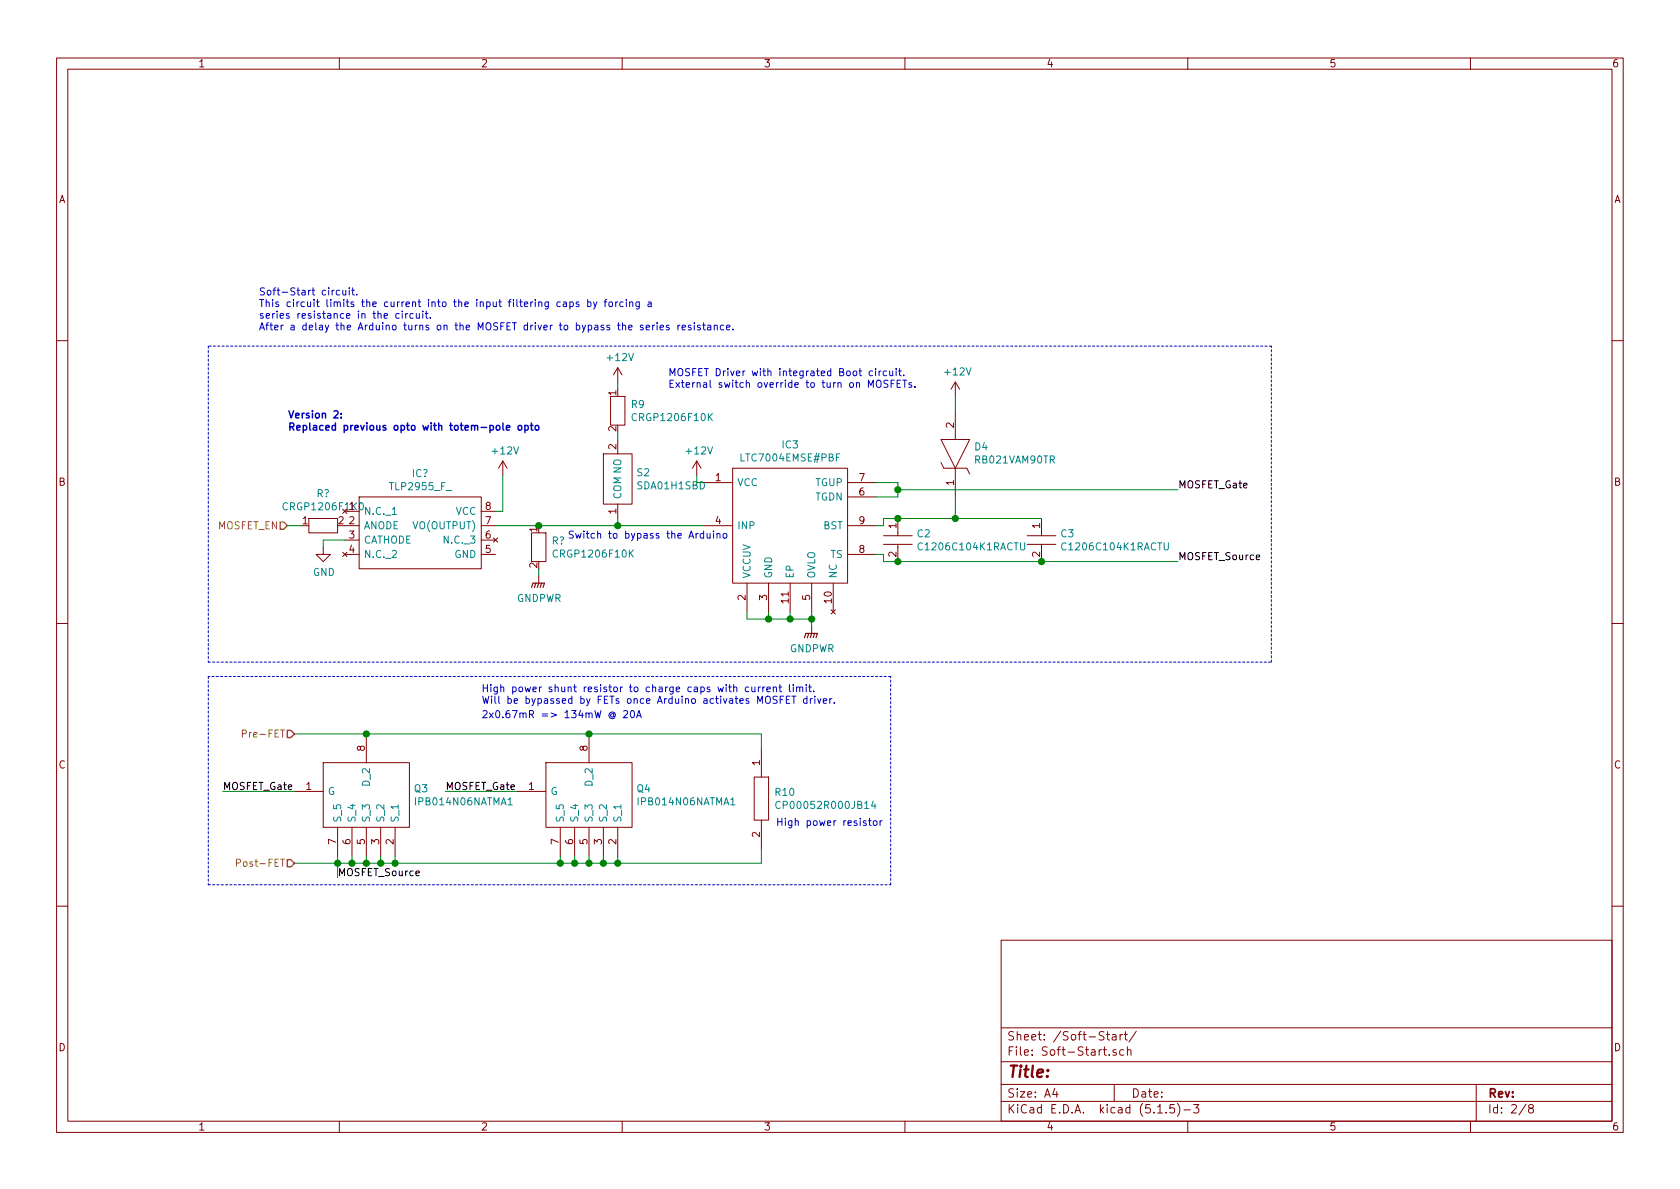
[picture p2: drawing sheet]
<svg xmlns="http://www.w3.org/2000/svg" width="297mm" height="210mm" viewBox="0 0 297 210" stroke-linecap="round" stroke-linejoin="round" font-family="sans-serif">
<g fill="none" stroke="#840000" stroke-width=".18">
<path d="M10 10.3h277v189.9h-277zM12 12.2h273v186.1h-273zM60 10.3v1.9M110 10.3v1.9M160 10.3v1.9M210 10.3v1.9M260 10.3v1.9M10 60.2h2M107.9 70.1h2.6v5.1h-2.6zM109.2 65v2.6M109.2 77.7v2.6M109.2 65l-.7 1.3"/>
<path d="M109.2 65l.8 1.3M166.4 77.7h5l-2.5 5.1zM168.9 67.6v2.5M168.9 72.6v5.1M168.9 67.6l-.8 1.2M168.9 67.6l.8 1.2M285 60.2h2M54.6 91.7h5.1v2.5h-5.1zM57.1 96.8v1.2h1.3l-1.3 1.3-1.2-1.3h1.2M60.6 97.7l.7 .7M61 93h2.5M61 98h2.5"/>
<path d="M61 95.5h2.5M61.3 97.7l-.7 .7M63.5 87.9h21.6v12.7h-21.6zM85.1 93h2.5M85.1 98h2.5M85.1 95.5h2.5M85.1 90.4h2.5M87.2 95.1l.8 .8M88 95.1l-.8 .8M88.9 81.5l-.8 1.3M88.9 81.5v2.6M88.9 81.5l.8 1.3"/>
<path d="M94 94.2h2.5v5.1h-2.5zM106.7 80.3h5.1v8.8h-5.1zM109.2 89.1v2.6M123.2 81.5l-.8 1.3M123.2 81.5v2.6M123.2 81.5l.8 1.3M124.5 85.3h5M124.5 93h5M129.5 82.8h20.4v20.3h-20.4zM149.9 85.3h5M149.9 93h5M149.9 87.9h5"/>
<path d="M149.9 98h5M156.2 94.7h5.1M156.2 96.3h5.1M158.7 91.7v3M158.7 96.3v3M166.4 81.8l.5 1h4l.5 1M168.9 82.8v5.1M181.6 94.7h5.1M181.6 96.3h5.1M184.1 91.7v3M184.1 96.3v3M10 110.3h2"/>
<path d="M95.2 101.8v1.3M132.1 103.1v5.1M135.9 103.1v5.1M139.7 103.1v5.1M143.5 103.1v5.1M143.5 110.7v1.3M146.9 107.8l.8 .8M147.3 103.1v5.1M147.7 107.8l-.8 .8M285 110.3h2M52.1 139.9h5M57.1 134.9h15.3v11.4h-15.3z"/>
<path d="M64.8 129.8v5.1M91.4 139.9h5.1M96.5 134.9h15.3v11.4h-15.3zM104.1 129.8v5.1M133.3 137.4h2.6v7.6h-2.6zM134.6 132.3v5.1M59.7 146.3v5.1M62.2 146.3v5.1M64.8 146.3v5.1M67.3 146.3v5.1M69.8 146.3v5.1M99.1 146.3v5.1"/>
<path d="M101.6 146.3v5.1M104.1 146.3v5.1M106.7 146.3v5.1M109.2 146.3v5.1M134.6 145v5.1M10 160.2h2M177 166.3h108v32h-108zM285 160.2h2M60 198.3v1.9M110 198.3v1.9M160 198.3v1.9M177 194.8h108"/>
<path d="M177 191.8h108M177 187.8h108M177 181.8h108M186.5 192.5l-.4 1h1M186.8 193v1M195.6 182.9h.6M195.8 182.4v1.3l.4 .2M196.1 186.5v.1M196.7 183h.6v.9M197 191.8v3M197.3 185.7l-.3-.1-.2 .2v.2l.5 .2v.3h-.5M197.3 183.3l-.5 .1a.29 .29 0 0 0-.2 .2 .29 .29 0 0 0 .2 .3l.5-.1"/>
<path d="M198 182.9v1M198.5 182.9l-.5 .3M198.7 185.7l-.4-.1-.3 .3v.6l.3 .1 .4-.1M198.8 182.9h.5M199 182.4v1.3l.3 .2M199.3 185.7l.2-.1 .4 .1 .1 .9M199.3 185.1v1.5M200.9 182.3l-1.3 2M204.7 196.8h.8M206.2 196.7v.1M207.6 195.3h-.7l-.1 .7 .2-.1 .5 .1 .2 .2-.1 .5-.2 .1-.6-.1M208.2 195.1a1.71 1.71 0 0 1 0 2.3"/>
<path d="M209.3 196.3h1.2M210 198.3v1.9M211 195.3h1l-.5 .6 .4 .1v.7l-.2 .1-.7-.1M260 198.3v1.9M261 191.8v6.5M269.8 195.2l-1.2 2M270.6 196l-.3-.2v-.2l.3-.3h.2l.3 .3-.1 .2-.6 .2a.48 .48 0 0 0-.1 .7l.3 .1 .4-.1a.48 .48 0 0 0-.2-.7"/>
</g>
<path d="M69.4 91h.7M180.4 96v1l.3 .3 .4-.1 .1-.2v-1M205.8 96v1l.3 .3 .4-.1 .1-.2v-1M89.8 142.3h.8M129.2 142.3h.7M137.9 141.8a.6 .6 0 0 0-.8 .4 .6 .6 0 0 0 .6 .8l.2-.2M154.4 141.7l-.3 .8h.8M154.7 142.1v.9" fill="none" stroke="#008484" stroke-width=".18"/>
<path d="M94 103.9l.2-.8h2.1l-.3 .8M94.7 103.1l-.2 .8M95.2 103.1l-.2 .8M95.8 103.1l-.3 .8M142.2 112.8l.3-.8h2l-.2 .8M143 112l-.3 .8M143.5 112l-.2 .8M144 112l-.2 .8" fill="none" stroke="#840000" stroke-width=".2"/>
<path d="M36.8 61.2v55.9M224.8 61.2h-188M36.8 119.6v36.9M36.8 117.1h188M157.5 119.6h-120.7M224.8 117.1v-55.9M36.8 156.5h120.7M157.5 156.5v-36.9" fill="none" stroke="#0000c2" stroke-width=".18" stroke-dasharray=".4 .4"/>
<g fill="none" stroke="#008400" stroke-width=".18">
<path d="M109.2 67.6v1.2M109.2 76.4v1.3M168.9 70.1v2.5M50.8 93h2.5M61 95.5h-3.9v1.3M87.6 93h36.9M88.9 84.1v6.3h-1.3M109.2 91.7v1.3M123.2 84.1v1.2M154.9 98h1.3v1.3h52.1M154.9 85.3h3.8v2.6h-3.8M158.7 86.6h49.6"/>
<path d="M168.9 87.9v3.8M184.1 91.7h-27.9v1.3h-1.3M95.2 100.6v1.2M132.1 108.2v1.3h11.4M135.9 108.2v1.3M139.7 108.2v1.3M143.5 108.2v2.5M39.4 139.9h12.7M52.1 129.8h82.5v2.5M78.7 139.9h12.7M59.7 151.4v3.8M62.2 151.4v1.2"/>
<path d="M64.8 151.4v1.2M67.3 151.4v1.2M69.8 151.4v1.2M99.1 151.4v1.2M101.6 151.4v1.2M104.1 151.4v1.2M106.7 151.4v1.2M109.2 151.4v1.2M134.6 150.1v2.5h-82.5"/>
</g>
<path d="M42.8 129.7l.7-.1v-.4l-.2-.1h-.5v1.2M41.8 152.6l.6-.1 .1-.1v-.3l-.2-.2h-.5v1.3" fill="none" stroke="#848400" stroke-width=".18"/>
<path d="M49.5 92.3h.7l.6 .7-.6 .6h-.7zM50.8 129.2h.6l.7 .6-.7 .6h-.6zM50.8 152h.6l.7 .6-.7 .7h-.6z" fill="none" stroke="#848400" stroke-width=".25"/>
<path d="M60.3 73.8v.1M60.3 73.1v.1M89.5 75.6l.6-.1v-.2l-.4-.1-.2 .2 .1 .6h.5M91.6 75.4l.2-.2 .4 .2 .1 .4-.2 .2-.3 .1-.2-.2zM92.8 75.3l.4-.1 .2 .3-.1 .5h-.5M92.8 75.2v1.3M93.8 75.2h.5M94 74.8v1.1l.3 .2M94.7 75.4l.2-.2 .3 .2 .1 .4-.2 .2-.2 .1-.2-.2z" fill="none" stroke="#0000c2" stroke-width=".25"/>
<g fill="none" stroke="#0000c2" stroke-width=".18">
<path d="M60 51.4l-.3-.1-.2 .3 .1 .5h.4M60.6 51.3l.1 .8 .3 .1 .1-.2M61.1 51.3v.9M61.7 50.9v.1M61.7 51.3v.9M62.2 51.3h.5M62.4 50.9v1.1l.3 .2M63.1 52v.2M70.6 55.5l-.4-.1-.2 .3 .1 .5h.5M71.1 55.4v.9M71.7 55.4v.9M72.1 55.4l-.4 .3"/>
<path d="M73.1 55.5l-.4-.1-.2 .3 .1 .5h.5M73.6 55.4l.1 .8 .3 .1 .1-.1M74.1 55.4v.9M74.8 55.4v.9M75.2 55.4h.5M75.4 55v1.1l.3 .2M76.1 56.2v.1M99.1 53.4h-.4l-.2 .2 .1 .6h.5M99.6 53.4h.5l.1 .8M100.2 53.7h-.5l-.2 .2 .2 .3h.5M100.8 53.4h.3l.3 .2-.2 .6h-.4M100.8 53.4v1.3"/>
<path d="M102.3 53.4h-.3l-.1 .2v.1l.4 .2v.3h-.4M103.9 53.4h.4l.2 .2-.1 .6h-.5M103.9 53v1.2M104.9 53.4l.3 .8M105.5 53.4l-.4 1.1-.2 .2M106.8 53.4h.5M107.3 53l-.3 .1v1.1M107.8 53.4h.3l.2 .1-.1 .7h-.3l-.3-.2zM108.9 53.4v.8M109.2 53.4l-.3 .2M110.2 53.4h-.4l-.2 .2 .1 .6h.5M110.7 53v.1"/>
<path d="M110.7 53.4v.8M111.3 53.5l.2-.1h.3l.1 .8M111.3 53.4v.8M113 53.4v1.1l-.2 .2-.3-.1M113 53.4h-.3l-.3 .2 .1 .6h.5M113.7 57.6l-.3-.1-.2 .2 .1 .2 .4 .1v.3h-.5M114.2 57.9l.7-.1-.1-.2-.4-.1-.2 .2 .1 .6h.5M114.6 53.4h.5v.8M115.1 53.7h-.4l-.1 .2v.3h.5M115.4 57.5v.8M115.7 57.5l-.3 .2M116.2 57.1v.1"/>
<path d="M116.2 57.5v.8M116.7 57.9l.6-.1v-.2l-.4-.1-.2 .2 .1 .6h.5M118.3 57.6l-.3-.1-.2 .2 .1 .2 .4 .1v.3h-.5M119.9 57.5v.8M120.2 57.5l-.3 .2M120.6 57.9l.6-.1-.1-.2-.3-.1-.2 .2v.6h.5M122.2 57.6l-.3-.1-.2 .2v.2l.5 .1v.3h-.5M122.8 57.1v.1M122.8 57.5v.8M123.8 57.6l-.3-.1-.2 .2 .1 .2 .4 .1v.3h-.5M124.2 57.5h.5M124.4 57.1v1.1l.3 .1"/>
<path d="M125.1 57.6h.5l.1 .7M125.7 57.8l-.5 .1-.1 .1v.3h.6M126.3 57.6l.2-.1 .3 .1v.7M126.3 57.5v.8M128 57.6l-.4-.1-.2 .2 .1 .6h.5M128.4 57.9l.7-.1-.1-.2-.4-.1-.2 .2 .1 .6h.5M129.6 58.2v.1M154.3 65.7l-.4-.1-.2 .2 .1 .6h.5M154.8 65.2v.1M154.8 65.6v.8M155 67.4l.2-.2a.44 .44 0 0 1 .6 .5l-.1 .6-.2 .2-.4-.1a1 1 0 0 1-.1-1zM155.4 65.6v.8"/>
<path d="M155.8 65.6l-.4 .2M156.8 65.7l-.4-.1-.2 .2 .1 .6h.5M157 67.3l-.5-.1-.2 .2 .1 .4 .5 .2 .1 .3-.2 .2-.5-.1M157.3 65.6l.1 .8h.3l.1-.1M157.6 67.8h.4M157.8 65.6v.8M158.1 67.2h-.5v1.3M158.4 65.2v.1M158.4 65.6v.8M158.6 67.8h.5M158.9 65.6h.5M159.1 65.2v1.1l.3 .1"/>
<path d="M159.2 67.2h-.6v1.3h.6M159.6 67.2h.7M159.8 66.3v.1M160 67.2v1.3M161.2 67.7h-.3l-.2 .1 .1 .2 .4 .1v.3h-.5M161.8 68.4v.1M124.4 94.4l-.4-.1-.2 .3 .1 .5h.5M124.4 93.9v1.3M125 94.3l.1 .8 .3 .1 .2-.2M125.6 94.3v.9M126.2 93.9v.1M126.2 94.3v.9"/>
<path d="M126.8 94.5l.1-.2 .4 .1v.8M126.8 94.3v.9M128 94.4l.3-.1 .2 .3-.1 .5-.3 .1-.3-.3zM110.3 125.8l.4-.2 .3 .4-.1 .2-.7 .7h.8M111.6 125.8l.2-.2a.67 .67 0 0 1 .4 .7 .67 .67 0 0 1-.4 .6l-.3-.5zM112.5 126.9l.5-1.3 .4 1.3M112.7 126.6h.6M132.4 121.5h-.4l-.2 .2 .1 .6h.5M132.9 121.5l.1 .8h.3l.2-.1M133.5 121.5v.8M134.1 121.5v.8M134.4 121.5h-.2l-.1 .2"/>
<path d="M134.9 121.5v.8M135.2 121.5h-.2l-.1 .2M135.6 121.9l.6-.1-.1-.3h-.3l-.2 .2 .1 .6h.4M136.7 121.6l.2-.1h.3l.1 .8M136.7 121.5v.8M137.7 121.5h.5M137.9 121.1v1l.3 .2M137.9 123.7h.5M138.6 123.1h-.7v1.3M139 123.7h.5M139.6 121.1v1l.2 .2M139.6 123.1h-.6v1.3h.6"/>
<path d="M140 123.1h.7M140.3 121.1v.1M140.3 121.5v.8M140.4 123.1v1.3M140.8 121.6l.2-.1h.3l.1 .8M140.8 121.5v.8M141.4 121.7l.2-.2h.3v.8M142.5 121.1v.1M142.5 121.5v.8M142.7 123.6l-.4-.1-.2 .3 .1 .5h.5M142.7 123.1v1.3M143 121.5h.5"/>
<path d="M143.2 121.1v1l.3 .2M143.3 123.5v.9M143.6 123.5l-.2 .1-.1 .2M143.9 122.2v.1M144.1 123.1v.1M144.1 123.5v.9M144.6 123.5l.3 .9 .2-.9M145.6 123.9l.6-.1-.1-.2-.4-.1-.1 .2v.6h.5M146.7 123.5v.9M147.1 123.5l-.4 .3M147.5 124.3v.1M153.1 145.2l-.3-.1-.1 .2v.2l.4 .1v.3h-.4"/>
<path d="M153.5 145.1h.5M153.7 144.7v1.1l.3 .2M154.5 145.2l.3-.1 .2 .2 .1 .4-.2 .2-.3 .1-.1-.2zM155.6 145.1v.9M156 145.1l-.4 .3"/>
</g>
<g fill="#008400" stroke="#008400" stroke-width=".25">
<circle cx="104.1" cy="129.8" r=".51"/>
<circle cx="95.3" cy="93" r=".51"/>
<circle cx="109.2" cy="152.6" r=".51"/>
<circle cx="104.1" cy="152.6" r=".51"/>
<circle cx="64.8" cy="152.6" r=".51"/>
<circle cx="158.8" cy="99.3" r=".51"/>
<circle cx="184.2" cy="99.3" r=".51"/>
<circle cx="158.8" cy="91.7" r=".51"/>
<circle cx="168.9" cy="91.7" r=".51"/>
<circle cx="64.8" cy="129.8" r=".51"/>
<circle cx="109.2" cy="93" r=".51"/>
<circle cx="59.7" cy="152.6" r=".51"/>
<circle cx="62.2" cy="152.6" r=".51"/>
<circle cx="135.9" cy="109.5" r=".51"/>
<circle cx="67.3" cy="152.6" r=".51"/>
<circle cx="69.9" cy="152.6" r=".51"/>
<circle cx="158.8" cy="86.6" r=".51"/>
<circle cx="99.1" cy="152.6" r=".51"/>
<circle cx="101.6" cy="152.6" r=".51"/>
<circle cx="106.7" cy="152.6" r=".51"/>
<circle cx="143.5" cy="109.5" r=".51"/>
<circle cx="139.7" cy="109.5" r=".51"/>
</g>
<text font-size="2.8" fill="#840000" x="178" y="190.5">Title:</text>
<g font-size="2.1" fill="#840000">
<text x="178" y="184">Sheet: /Soft-Start/</text>
<text x="178" y="186.7">File: Soft-Start.sch</text>
<text x="178" y="196.9">KiCad E.D.A. kicad (5.1.5)-3</text>
<text x="178" y="194.1">Size: A4</text>
<text x="200" y="194.1">Date:</text>
<text x="263" y="194.1">Rev:</text>
<text x="263" y="196.9">Id: 2/8</text>
</g>
<g font-size="1.8" fill="#840000">
<text x="35" y="11.9">1</text>
<text x="85" y="11.9">2</text>
<text x="135" y="11.9">3</text>
<text x="185" y="11.9">4</text>
<text x="235" y="11.9">5</text>
<text x="285" y="11.9">6</text>
<text x="10.4" y="35.9">A</text>
<text x="285.4" y="35.9">A</text>
<text x="109" y="69.9" transform="rotate(-90 109 69.9)">1</text>
<text x="109" y="76.3" transform="rotate(-90 109 76.3)">2</text>
<text x="168.7" y="75.7" transform="rotate(-90 168.7 75.7)">2</text>
<text x="109" y="79.5" transform="rotate(-90 109 79.5)">2</text>
<text x="10.4" y="85.9">B</text>
<text x="126.5" y="85.1">1</text>
<text x="151.9" y="87.6">6</text>
<text x="151.9" y="85.1">7</text>
<text x="168.7" y="85.8" transform="rotate(-90 168.7 85.8)">1</text>
<text x="285.4" y="85.9">B</text>
<text x="50.5" y="90.2">CRGP1206F1K0</text>
<text x="53.5" y="92.7">1</text>
<text x="59.8" y="92.7">2</text>
<text x="61.7" y="90.2">1</text>
<text x="61.7" y="92.7">2</text>
<text x="61.7" y="95.2">3</text>
<text x="85.9" y="95.2">6</text>
<text x="85.9" y="92.7">7</text>
<text x="85.9" y="90.2">8</text>
<text x="95" y="94.1" transform="rotate(-90 95 94.1)">1</text>
<text x="109" y="90.9" transform="rotate(-90 109 90.9)">1</text>
<text x="126.5" y="92.7">4</text>
<text x="151.9" y="92.7">9</text>
<text x="158.5" y="93.4" transform="rotate(-90 158.5 93.4)">1</text>
<text x="183.9" y="93.4" transform="rotate(-90 183.9 93.4)">1</text>
<text x="61.7" y="97.8">4</text>
<text x="85.9" y="97.8">5</text>
<text x="95" y="100.4" transform="rotate(-90 95 100.4)">2</text>
<text x="151.9" y="97.8">8</text>
<text x="158.5" y="98.5" transform="rotate(-90 158.5 98.5)">2</text>
<text x="183.9" y="98.5" transform="rotate(-90 183.9 98.5)">2</text>
<text x="131.8" y="106.1" transform="rotate(-90 131.8 106.1)">2</text>
<text x="135.6" y="106.1" transform="rotate(-90 135.6 106.1)">3</text>
<text x="139.4" y="106.6" transform="rotate(-90 139.4 106.6)">11</text>
<text x="143.3" y="106.1" transform="rotate(-90 143.3 106.1)">5</text>
<text x="147.1" y="106.6" transform="rotate(-90 147.1 106.6)">10</text>
<text x="10.4" y="135.9">C</text>
<text x="64.5" y="132.8" transform="rotate(-90 64.5 132.8)">8</text>
<text x="103.9" y="132.8" transform="rotate(-90 103.9 132.8)">8</text>
<text x="134.4" y="135.4" transform="rotate(-90 134.4 135.4)">1</text>
<text x="285.4" y="135.9">C</text>
<text x="54.1" y="139.7">1</text>
<text x="93.5" y="139.7">1</text>
<text x="59.4" y="149.3" transform="rotate(-90 59.4 149.3)">7</text>
<text x="62" y="149.3" transform="rotate(-90 62 149.3)">6</text>
<text x="64.5" y="149.3" transform="rotate(-90 64.5 149.3)">5</text>
<text x="67.1" y="149.3" transform="rotate(-90 67.1 149.3)">3</text>
<text x="69.6" y="149.3" transform="rotate(-90 69.6 149.3)">2</text>
<text x="98.8" y="149.3" transform="rotate(-90 98.8 149.3)">7</text>
<text x="101.3" y="149.3" transform="rotate(-90 101.3 149.3)">6</text>
<text x="103.9" y="149.3" transform="rotate(-90 103.9 149.3)">5</text>
<text x="106.4" y="149.3" transform="rotate(-90 106.4 149.3)">3</text>
<text x="109" y="149.3" transform="rotate(-90 109 149.3)">2</text>
<text x="134.4" y="148.1" transform="rotate(-90 134.4 148.1)">2</text>
<text x="10.4" y="185.9">D</text>
<text x="285.4" y="185.9">D</text>
<text x="35" y="199.9">1</text>
<text x="85" y="199.9">2</text>
<text x="135" y="199.9">3</text>
<text x="185" y="199.9">4</text>
<text x="235" y="199.9">5</text>
<text x="285" y="199.9">6</text>
</g>
<g font-size="1.8" fill="#0000c2">
<text x="45.7" y="52.2">Soft-Start circuit.</text>
<text x="45.7" y="54.3">This circuit limits the current into the input filtering caps by forcing a</text>
<text x="45.7" y="56.4">series resistance in the circuit.</text>
<text x="45.7" y="58.4">After a delay the Arduino turns on the MOSFET driver to bypass the series resistance.</text>
<text x="118.1" y="66.5">MOSFET Driver with integrated Boot circuit.</text>
<text x="118.1" y="68.6">External switch override to turn on MOSFETs.</text>
<text x="50.8" y="74">Version 2:</text>
<text x="50.8" y="76.1">Replaced previous opto with totem-pole opto</text>
<text x="100.3" y="95.2">Switch to bypass the Arduino</text>
<text x="85.1" y="122.4">High power shunt resistor to charge caps with current limit.</text>
<text x="85.1" y="124.5">Will be bypassed by FETs once Arduino activates MOSFET driver.</text>
<text x="85.1" y="127">2x0.67mR =&gt; 134mW @ 20A</text>
<text x="137.2" y="146">High power resistor</text>
</g>
<g font-size="1.8" fill="#008484">
<text x="107.5" y="63.8">+12V</text>
<text x="167.2" y="66.4">+12V</text>
<text x="111.7" y="72.2">R9</text>
<text x="112.2" y="74.5">CRGP1206F10K</text>
<text x="87.2" y="80.4">+12V</text>
<text x="121.5" y="80.4">+12V</text>
<text x="131.2" y="81.6">LTC7004EMSE#PBF</text>
<text x="138.3" y="79.3">IC3</text>
<text x="172.4" y="79.6">D4</text>
<text x="172.6" y="82">RB021VAM90TR</text>
<text x="56" y="87.9">R?</text>
<text x="69.1" y="86.7">TLP2955_F_</text>
<text x="72.9" y="84.4">IC?</text>
<text x="109.9" y="88.4" transform="rotate(-90 109.9 88.4)">COM NO</text>
<text x="112.7" y="84.2">S2</text>
<text x="130.3" y="86">VCC</text>
<text x="144.1" y="88.5">TGDN</text>
<text x="144.2" y="86">TGUP</text>
<text x="64.3" y="91.1">N.C._1</text>
<text x="64.3" y="93.6">ANODE</text>
<text x="73.3" y="93.6">VO(OUTPUT)</text>
<text x="80.6" y="91.1">VCC</text>
<text x="130.3" y="93.6">INP</text>
<text x="145.6" y="93.6">BST</text>
<text x="162.2" y="95">C2</text>
<text x="187.6" y="95">C3</text>
<text x="55.3" y="101.8">GND</text>
<text x="64.3" y="96.1">CATHODE</text>
<text x="64.3" y="98.7">N.C._2</text>
<text x="78.8" y="96.1">N.C._3</text>
<text x="80.4" y="98.7">GND</text>
<text x="97.6" y="96.3">R?</text>
<text x="98.2" y="98.6">CRGP1206F10K</text>
<text x="146.8" y="98.7">TS</text>
<text x="162.8" y="97.3">C1206C104K1RACTU</text>
<text x="188.2" y="97.3">C1206C104K1RACTU</text>
<text x="91.3" y="106.4">GNDPWR</text>
<text x="132.7" y="102.4" transform="rotate(-90 132.7 102.4)">VCCUV</text>
<text x="136.5" y="102.4" transform="rotate(-90 136.5 102.4)">GND</text>
<text x="140.3" y="102.4" transform="rotate(-90 140.3 102.4)">EP</text>
<text x="144.1" y="102.4" transform="rotate(-90 144.1 102.4)">OVLO</text>
<text x="148" y="102.4" transform="rotate(-90 148 102.4)">NC</text>
<text x="139.6" y="115.3">GNDPWR</text>
<text x="57.9" y="140.6">G</text>
<text x="65.4" y="138.9" transform="rotate(-90 65.4 138.9)">D_2</text>
<text x="73.3" y="140.1">Q3</text>
<text x="73.7" y="142.4">IPB014N06NATMA1</text>
<text x="97.3" y="140.6">G</text>
<text x="104.8" y="138.9" transform="rotate(-90 104.8 138.9)">D_2</text>
<text x="112.6" y="140.1">Q4</text>
<text x="113.1" y="142.4">IPB014N06NATMA1</text>
<text x="137.1" y="140.7">R10</text>
<text x="138.1" y="143">CP00052R000JB14</text>
<text x="60.3" y="145.5" transform="rotate(-90 60.3 145.5)">S_5</text>
<text x="62.9" y="145.5" transform="rotate(-90 62.9 145.5)">S_4</text>
<text x="65.4" y="145.5" transform="rotate(-90 65.4 145.5)">S_3</text>
<text x="67.9" y="145.5" transform="rotate(-90 67.9 145.5)">S_2</text>
<text x="70.5" y="145.5" transform="rotate(-90 70.5 145.5)">S_1</text>
<text x="99.7" y="145.5" transform="rotate(-90 99.7 145.5)">S_5</text>
<text x="102.2" y="145.5" transform="rotate(-90 102.2 145.5)">S_4</text>
<text x="104.8" y="145.5" transform="rotate(-90 104.8 145.5)">S_3</text>
<text x="107.3" y="145.5" transform="rotate(-90 107.3 145.5)">S_2</text>
<text x="109.9" y="145.5" transform="rotate(-90 109.9 145.5)">S_1</text>
</g>
<text font-size="1.8" fill="#008400" x="112.8" y="86.5">SDA01H1SBD</text>
<g font-size="1.8">
<text x="208.3" y="86.4">MOSFET_Gate</text>
<text x="208.3" y="99.1">MOSFET_Source</text>
<text x="39.4" y="139.7">MOSFET_Gate</text>
<text x="78.7" y="139.7">MOSFET_Gate</text>
<text x="59.7" y="154.9">MOSFET_Source</text>
</g>
<g font-size="1.8" fill="#848400">
<text x="38.5" y="93.6">MOSFET_EN</text>
<text x="43.8" y="130.4">Pre-FET</text>
<text x="42.8" y="153.3">Post-FET</text>
</g>
</svg>
